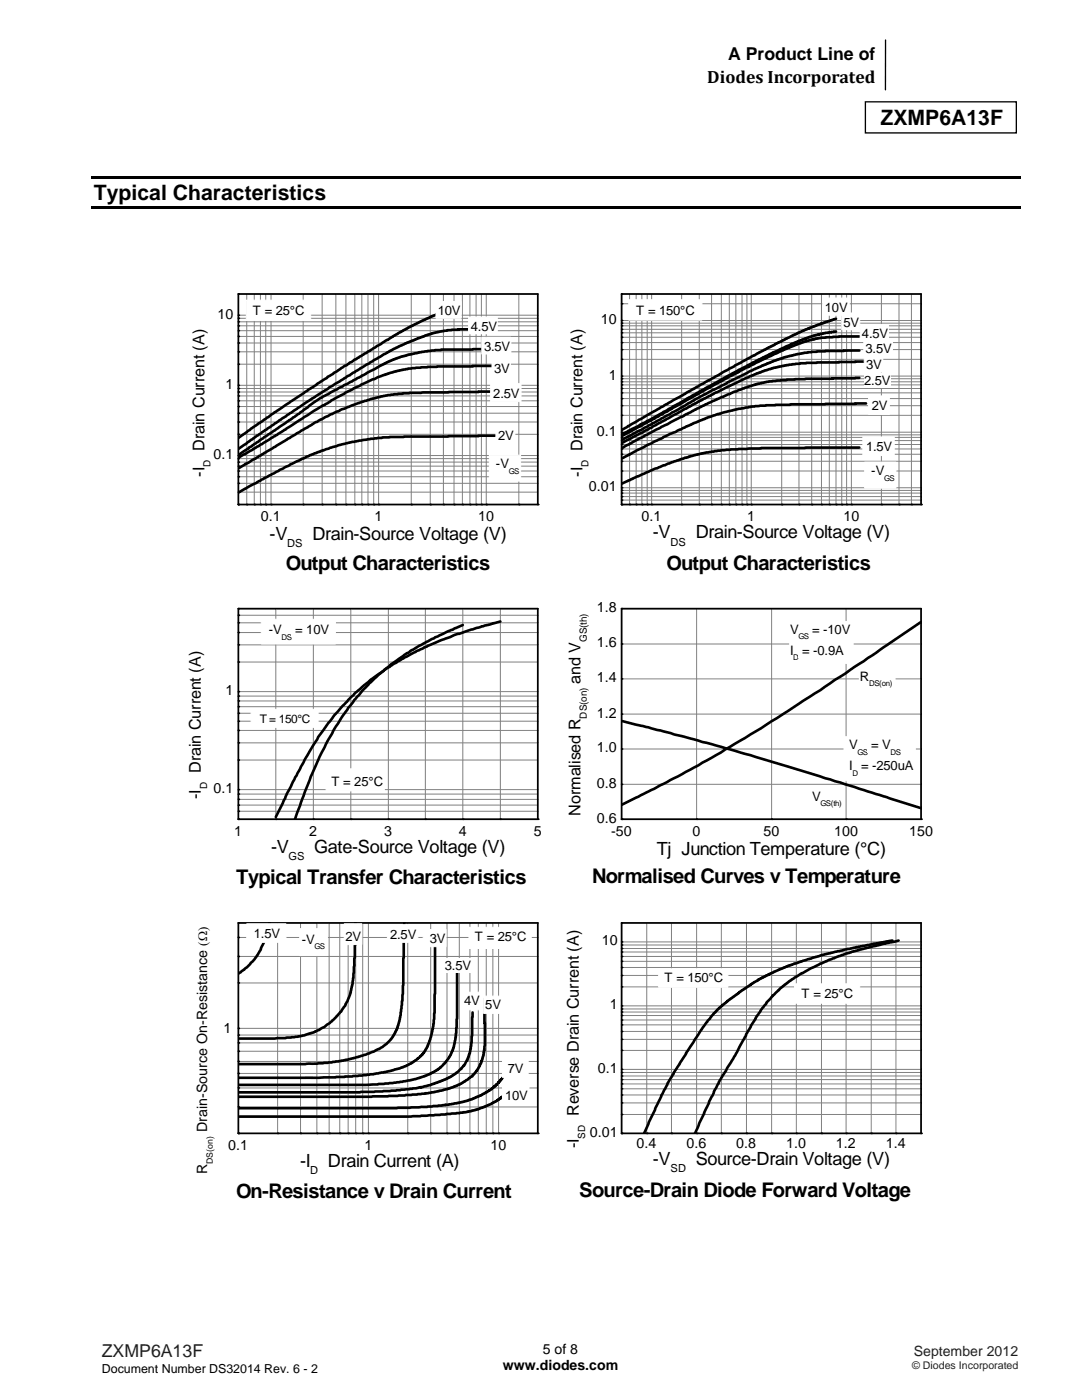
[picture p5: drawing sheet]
<svg xmlns="http://www.w3.org/2000/svg" width="216mm" height="279mm" viewBox="0 0 216 279" stroke-linecap="round" stroke-linejoin="round" font-family="sans-serif">
<path d="M176.7 8v9.9" fill="none" stroke="#000" stroke-width=".26"/>
<path d="M172.7 20.3h30.1v6.2h-30.1z" fill="#fff"/>
<path d="M172.7 20.3h30.1v6.2h-30.1z" fill="none" stroke="#000" stroke-width=".26"/>
<g fill="#000">
<path d="M18.2 35.1h185.5v.5h-185.5zM18.2 41.2h185.5v.5h-185.5z"/>
<circle cx="47.6" cy="58.7" r=".18"/>
<circle cx="124" cy="58.7" r=".18"/>
<circle cx="47.6" cy="66" r=".18"/>
<circle cx="47.6" cy="79" r=".18"/>
<circle cx="47.6" cy="78.2" r=".18"/>
<circle cx="47.6" cy="72.7" r=".18"/>
<circle cx="47.6" cy="68.5" r=".18"/>
<circle cx="47.6" cy="67.1" r=".18"/>
<circle cx="47.6" cy="65" r=".18"/>
<circle cx="47.6" cy="63.5" r=".18"/>
<circle cx="47.6" cy="62.9" r=".18"/>
<circle cx="47.6" cy="76.9" r=".18"/>
<circle cx="47.6" cy="70.2" r=".18"/>
<circle cx="47.6" cy="64.2" r=".18"/>
<circle cx="47.6" cy="80" r=".18"/>
<circle cx="47.6" cy="77.5" r=".18"/>
<circle cx="124" cy="77.5" r=".18"/>
<circle cx="124" cy="71.7" r=".18"/>
<circle cx="124" cy="75.6" r=".18"/>
<circle cx="124" cy="75.1" r=".18"/>
<circle cx="124" cy="66.4" r=".18"/>
<circle cx="124" cy="65.7" r=".18"/>
<circle cx="124" cy="65" r=".18"/>
<circle cx="124" cy="64.5" r=".18"/>
<circle cx="124" cy="60.6" r=".18"/>
<circle cx="124" cy="78.4" r=".18"/>
<circle cx="124" cy="76.8" r=".18"/>
<circle cx="124" cy="69.8" r=".18"/>
<circle cx="124" cy="68.4" r=".18"/>
<circle cx="124" cy="67.3" r=".18"/>
<circle cx="124" cy="79.5" r=".18"/>
<circle cx="124" cy="76.2" r=".18"/>
<circle cx="124" cy="64" r=".18"/>
<circle cx="47.6" cy="98.2" r=".18"/>
<circle cx="47.6" cy="86.7" r=".18"/>
<circle cx="47.6" cy="91.5" r=".18"/>
<circle cx="47.6" cy="90.9" r=".18"/>
<circle cx="47.6" cy="96.5" r=".18"/>
<circle cx="47.6" cy="95.1" r=".18"/>
<circle cx="47.6" cy="94" r=".18"/>
<circle cx="47.6" cy="84.2" r=".18"/>
<circle cx="47.6" cy="82.5" r=".18"/>
<circle cx="47.6" cy="93" r=".18"/>
<circle cx="47.6" cy="92.2" r=".18"/>
<circle cx="47.6" cy="81.1" r=".18"/>
<circle cx="124" cy="82.9" r=".18"/>
<circle cx="124" cy="81" r=".18"/>
<circle cx="124" cy="99.8" r=".18"/>
<circle cx="124" cy="97.9" r=".18"/>
<circle cx="124" cy="89.6" r=".18"/>
<circle cx="124" cy="87.3" r=".18"/>
<circle cx="124" cy="99.1" r=".18"/>
<circle cx="124" cy="94" r=".18"/>
<circle cx="124" cy="92.1" r=".18"/>
<circle cx="124" cy="90.7" r=".18"/>
<circle cx="124" cy="87.9" r=".18"/>
<circle cx="124" cy="86.8" r=".18"/>
<circle cx="124" cy="86.3" r=".18"/>
<circle cx="124" cy="97.3" r=".18"/>
<circle cx="124" cy="88.7" r=".18"/>
<circle cx="124" cy="98.4" r=".18"/>
<circle cx="47.6" cy="100.7" r=".18"/>
<circle cx="49.2" cy="100.7" r=".18"/>
<circle cx="50.7" cy="100.7" r=".18"/>
<circle cx="52" cy="100.7" r=".18"/>
<circle cx="53" cy="100.7" r=".18"/>
<circle cx="54.1" cy="100.7" r=".18"/>
<circle cx="60.5" cy="100.7" r=".18"/>
<circle cx="64.3" cy="100.7" r=".18"/>
<circle cx="67" cy="100.7" r=".18"/>
<circle cx="69" cy="100.7" r=".18"/>
<circle cx="70.8" cy="100.7" r=".18"/>
<circle cx="72.2" cy="100.7" r=".18"/>
<circle cx="73.4" cy="100.7" r=".18"/>
<circle cx="74.6" cy="100.7" r=".18"/>
<circle cx="75.5" cy="100.7" r=".18"/>
<circle cx="82.1" cy="100.7" r=".18"/>
<circle cx="85.9" cy="100.7" r=".18"/>
<circle cx="88.5" cy="100.7" r=".18"/>
<circle cx="90.6" cy="100.7" r=".18"/>
<circle cx="92.3" cy="100.7" r=".18"/>
<circle cx="93.8" cy="100.7" r=".18"/>
<circle cx="95" cy="100.7" r=".18"/>
<circle cx="96.1" cy="100.7" r=".18"/>
<circle cx="97" cy="100.7" r=".18"/>
<circle cx="103.5" cy="100.7" r=".18"/>
<circle cx="107.3" cy="100.7" r=".18"/>
<circle cx="124" cy="100.7" r=".18"/>
<circle cx="125.6" cy="100.7" r=".18"/>
<circle cx="126.9" cy="100.7" r=".18"/>
<circle cx="128.1" cy="100.7" r=".18"/>
<circle cx="129.1" cy="100.7" r=".18"/>
<circle cx="130" cy="100.7" r=".18"/>
<circle cx="136" cy="100.7" r=".18"/>
<circle cx="139.5" cy="100.7" r=".18"/>
<circle cx="142" cy="100.7" r=".18"/>
<circle cx="143.9" cy="100.7" r=".18"/>
<circle cx="145.5" cy="100.7" r=".18"/>
<circle cx="146.8" cy="100.7" r=".18"/>
<circle cx="148.1" cy="100.7" r=".18"/>
<circle cx="149" cy="100.7" r=".18"/>
<circle cx="149.9" cy="100.7" r=".18"/>
<circle cx="156" cy="100.7" r=".18"/>
<circle cx="159.4" cy="100.7" r=".18"/>
<circle cx="162" cy="100.7" r=".18"/>
<circle cx="163.9" cy="100.7" r=".18"/>
<circle cx="165.5" cy="100.7" r=".18"/>
<circle cx="166.8" cy="100.7" r=".18"/>
<circle cx="168" cy="100.7" r=".18"/>
<circle cx="168.9" cy="100.7" r=".18"/>
<circle cx="169.9" cy="100.7" r=".18"/>
<circle cx="175.9" cy="100.7" r=".18"/>
<circle cx="179.4" cy="100.7" r=".18"/>
<circle cx="181.9" cy="100.7" r=".18"/>
<circle cx="183.8" cy="100.7" r=".18"/>
<circle cx="47.6" cy="121.5" r=".18"/>
<circle cx="47.6" cy="138.9" r=".18"/>
<circle cx="47.6" cy="132.1" r=".18"/>
<circle cx="47.6" cy="128.7" r=".18"/>
<circle cx="47.6" cy="124.3" r=".18"/>
<circle cx="47.6" cy="139.9" r=".18"/>
<circle cx="47.6" cy="138" r=".18"/>
<circle cx="47.6" cy="126.2" r=".18"/>
<circle cx="47.6" cy="122.8" r=".18"/>
<circle cx="124" cy="128.5" r=".18"/>
<circle cx="124" cy="135.5" r=".18"/>
<circle cx="124" cy="121.5" r=".18"/>
<circle cx="47.6" cy="145.8" r=".18"/>
<circle cx="47.6" cy="159.5" r=".18"/>
<circle cx="47.6" cy="148.3" r=".18"/>
<circle cx="47.6" cy="143.9" r=".18"/>
<circle cx="47.6" cy="141" r=".18"/>
<circle cx="47.6" cy="158.5" r=".18"/>
<circle cx="47.6" cy="157.6" r=".18"/>
<circle cx="47.6" cy="151.7" r=".18"/>
<circle cx="47.6" cy="142.3" r=".18"/>
<circle cx="124" cy="156.5" r=".18"/>
<circle cx="124" cy="149.5" r=".18"/>
<circle cx="124" cy="142.5" r=".18"/>
<circle cx="47.6" cy="161.9" r=".18"/>
<circle cx="47.6" cy="160.7" r=".18"/>
<circle cx="47.6" cy="163.5" r=".18"/>
<circle cx="55" cy="163.5" r=".18"/>
<circle cx="62.5" cy="163.5" r=".18"/>
<circle cx="70" cy="163.5" r=".18"/>
<circle cx="77.5" cy="163.5" r=".18"/>
<circle cx="84.9" cy="163.5" r=".18"/>
<circle cx="92.4" cy="163.5" r=".18"/>
<circle cx="99.8" cy="163.5" r=".18"/>
<circle cx="107.3" cy="163.5" r=".18"/>
<circle cx="124" cy="163.5" r=".18"/>
<circle cx="139" cy="163.5" r=".18"/>
<circle cx="154" cy="163.5" r=".18"/>
<circle cx="168.8" cy="163.5" r=".18"/>
<circle cx="183.8" cy="163.5" r=".18"/>
<circle cx="47.6" cy="190.9" r=".18"/>
<circle cx="47.6" cy="187.1" r=".18"/>
<circle cx="47.6" cy="184.2" r=".18"/>
<circle cx="47.6" cy="196.2" r=".18"/>
<circle cx="124" cy="193.1" r=".18"/>
<circle cx="124" cy="188.6" r=".18"/>
<circle cx="124" cy="184.2" r=".18"/>
<circle cx="124" cy="197" r=".18"/>
<circle cx="124" cy="194.7" r=".18"/>
<circle cx="124" cy="191.9" r=".18"/>
<circle cx="124" cy="190.9" r=".18"/>
<circle cx="124" cy="189.3" r=".18"/>
<circle cx="124" cy="188" r=".18"/>
<circle cx="124" cy="190" r=".18"/>
<circle cx="47.6" cy="208.1" r=".18"/>
<circle cx="47.6" cy="214.2" r=".18"/>
<circle cx="47.6" cy="209.8" r=".18"/>
<circle cx="47.6" cy="205.2" r=".18"/>
<circle cx="47.6" cy="217.1" r=".18"/>
<circle cx="47.6" cy="211.8" r=".18"/>
<circle cx="47.6" cy="206.6" r=".18"/>
<circle cx="124" cy="215.5" r=".18"/>
<circle cx="124" cy="207.4" r=".18"/>
<circle cx="124" cy="203.6" r=".18"/>
<circle cx="124" cy="200.7" r=".18"/>
<circle cx="124" cy="218.5" r=".18"/>
<circle cx="124" cy="214.7" r=".18"/>
<circle cx="124" cy="214" r=".18"/>
<circle cx="124" cy="205.8" r=".18"/>
<circle cx="124" cy="204.5" r=".18"/>
<circle cx="124" cy="202.7" r=".18"/>
<circle cx="124" cy="202" r=".18"/>
<circle cx="124" cy="201.4" r=".18"/>
<circle cx="124" cy="217.3" r=".18"/>
<circle cx="124" cy="216.3" r=".18"/>
<circle cx="124" cy="213.4" r=".18"/>
<circle cx="124" cy="209.6" r=".18"/>
<circle cx="47.6" cy="226.2" r=".18"/>
<circle cx="47.6" cy="220.9" r=".18"/>
<circle cx="55.4" cy="226.2" r=".18"/>
<circle cx="60" cy="226.2" r=".18"/>
<circle cx="63.2" cy="226.2" r=".18"/>
<circle cx="65.7" cy="226.2" r=".18"/>
<circle cx="67.8" cy="226.2" r=".18"/>
<circle cx="69.5" cy="226.2" r=".18"/>
<circle cx="71" cy="226.2" r=".18"/>
<circle cx="72.4" cy="226.2" r=".18"/>
<circle cx="73.5" cy="226.2" r=".18"/>
<circle cx="81.4" cy="226.2" r=".18"/>
<circle cx="85.9" cy="226.2" r=".18"/>
<circle cx="89.2" cy="226.2" r=".18"/>
<circle cx="91.7" cy="226.2" r=".18"/>
<circle cx="93.8" cy="226.2" r=".18"/>
<circle cx="95.4" cy="226.2" r=".18"/>
<circle cx="97" cy="226.2" r=".18"/>
<circle cx="98.3" cy="226.2" r=".18"/>
<circle cx="99.5" cy="226.2" r=".18"/>
<circle cx="107.3" cy="226.2" r=".18"/>
<circle cx="124" cy="222.4" r=".18"/>
<circle cx="124" cy="226.2" r=".18"/>
<circle cx="124" cy="220.1" r=".18"/>
<circle cx="129.1" cy="226.2" r=".18"/>
<circle cx="134" cy="226.2" r=".18"/>
<circle cx="139" cy="226.2" r=".18"/>
<circle cx="143.9" cy="226.2" r=".18"/>
<circle cx="148.9" cy="226.2" r=".18"/>
<circle cx="154" cy="226.2" r=".18"/>
<circle cx="158.9" cy="226.2" r=".18"/>
<circle cx="163.9" cy="226.2" r=".18"/>
<circle cx="168.8" cy="226.2" r=".18"/>
<circle cx="173.8" cy="226.2" r=".18"/>
<circle cx="178.8" cy="226.2" r=".18"/>
<circle cx="183.8" cy="226.2" r=".18"/>
</g>
<g fill="none" stroke="#808080" stroke-width=".2">
<path d="M49.2 58.7v42M50.7 58.7v42M52 58.7v42M53 58.7v42M54.1 58.7v42M60.5 58.7v42M64.3 58.7v42M67 58.7v42M69 58.7v42M70.8 58.7v42M72.2 58.7v42M73.4 58.7v42"/>
<path d="M74.6 58.7v42M75.5 58.7v42M82.1 58.7v42M85.9 58.7v42M88.5 58.7v42M90.6 58.7v42M92.3 58.7v42M93.8 58.7v42M95 58.7v42M96.1 58.7v42M97 58.7v42M103.5 58.7v42"/>
<path d="M125.6 58.7v42M126.9 58.7v42M128.1 58.7v42M129.1 58.7v42M130 58.7v42M136 58.7v42M139.5 58.7v42M142 58.7v42M143.9 58.7v42M145.5 58.7v42M146.8 58.7v42M148.1 58.7v42"/>
<path d="M149 58.7v42M149.9 58.7v42M156 58.7v42M159.4 58.7v42M162 58.7v42M163.9 58.7v42M165.5 58.7v42M166.8 58.7v42M168 58.7v42M168.9 58.7v42M169.9 58.7v42M175.9 58.7v42"/>
<path d="M179.4 58.7v42M181.9 58.7v42M47.6 80h59.7M47.6 79h59.7M47.6 78.2h59.7M47.6 77.5h59.7M47.6 72.7h59.7M47.6 70.2h59.7M47.6 68.5h59.7M47.6 67.1h59.7M47.6 66h59.7M47.6 65h59.7"/>
<path d="M47.6 64.2h59.7M47.6 63.5h59.7M47.6 76.9h59.7M47.6 62.9h59.7M124 77.5h59.8M124 65h59.8M124 79.5h59.8M124 78.4h59.8M124 76.8h59.8M124 76.2h59.8M124 75.6h59.8M124 71.7h59.8"/>
<path d="M124 69.8h59.8M124 68.4h59.8M124 67.3h59.8M124 66.4h59.8M124 65.7h59.8M124 64.5h59.8M124 60.6h59.8M124 75.1h59.8M124 64h59.8M47.6 98.2h59.7M47.6 96.5h59.7M47.6 95.1h59.7"/>
<path d="M47.6 94h59.7M47.6 93h59.7M47.6 92.2h59.7M47.6 91.5h59.7M47.6 86.7h59.7M47.6 84.2h59.7M47.6 82.5h59.7M47.6 81.1h59.7M47.6 90.9h59.7M124 94h59.8M124 99.8h59.8M124 99.1h59.8"/>
<path d="M124 98.4h59.8M124 97.9h59.8M124 92.1h59.8M124 90.7h59.8M124 89.6h59.8M124 88.7h59.8M124 87.9h59.8M124 87.3h59.8M124 86.8h59.8M124 82.9h59.8M124 81h59.8M124 97.3h59.8"/>
<path d="M124 86.3h59.8M47.6 139.9h59.7M47.6 138.9h59.7M47.6 132.1h59.7M47.6 128.7h59.7M47.6 126.2h59.7M47.6 124.3h59.7M47.6 122.8h59.7M47.6 138h59.7M55 121.5v42M62.5 121.5v42M70 121.5v42"/>
<path d="M77.5 121.5v42M84.9 121.5v42M92.4 121.5v42M99.8 121.5v42M124 135.5h59.8M124 128.5h59.8M139 121.5v42M154 121.5v42M168.8 121.5v42M47.6 159.5h59.7M47.6 158.5h59.7M47.6 151.7h59.7"/>
<path d="M47.6 148.3h59.7M47.6 145.8h59.7M47.6 143.9h59.7M47.6 142.3h59.7M47.6 141h59.7M47.6 157.6h59.7M124 156.5h59.8M124 149.5h59.8M124 142.5h59.8M47.6 161.9h59.7M47.6 160.7h59.7M47.6 196.2h59.7"/>
<path d="M47.6 190.9h59.7M47.6 187.1h59.7M55.4 184.2v42M60 184.2v42M63.2 184.2v42M65.7 184.2v42M67.8 184.2v42M69.5 184.2v42M71 184.2v42M72.4 184.2v42M73.5 184.2v42M81.4 184.2v42"/>
<path d="M85.9 184.2v42M89.2 184.2v42M91.7 184.2v42M93.8 184.2v42M95.4 184.2v42M97 184.2v42M98.3 184.2v42M99.5 184.2v42M124 190.9h59.8M124 197h59.8M124 194.7h59.8M124 193.1h59.8"/>
<path d="M124 191.9h59.8M124 190h59.8M124 189.3h59.8M124 188.6h59.8M124 188h59.8M129.1 184.2v42M134 184.2v42M139 184.2v42M143.9 184.2v42M148.9 184.2v42M154 184.2v42M158.9 184.2v42"/>
<path d="M163.9 184.2v42M168.8 184.2v42M173.8 184.2v42M178.8 184.2v42M47.6 217.1h59.7M47.6 214.2h59.7M47.6 211.8h59.7M47.6 209.8h59.7M47.6 208.1h59.7M47.6 206.6h59.7M47.6 205.2h59.7M124 218.5h59.8"/>
<path d="M124 217.3h59.8M124 216.3h59.8M124 215.5h59.8M124 214.7h59.8M124 214h59.8M124 209.6h59.8M124 207.4h59.8M124 205.8h59.8M124 204.5h59.8M124 203.6h59.8M124 202.7h59.8M124 202h59.8"/>
<path d="M124 201.4h59.8M124 213.4h59.8M124 200.7h59.8M47.6 220.9h59.7M124 222.4h59.8M124 220.1h59.8"/>
</g>
<path d="M47.6 58.7h59.7v42h-59.7zM124 58.7h59.8v42h-59.8zM47.6 121.5h59.7v42h-59.7zM124 121.5h59.8v42h-59.8zM47.6 184.2h59.7v42h-59.7zM124 184.2h59.8v42h-59.8z" fill="none" stroke="#000" stroke-width=".35"/>
<g fill="none" stroke="#000" stroke-width=".53">
<path d="M88.5 62.2l-2.5 1-4.6 2.2-10.7 6.4-15.9 10.5-7.2 5.1M95 65.7l-4.9 .1-3.2 .5-4.1 1.5-4.4 1.9-5.3 3.1-10.8 6.7-6.5 4.4-8.2 5.7M98.8 78.1l-17.1 .3-4.3 .4-3.4 .8-5.8 2.1-4.2 2-16.4 9.8M98.8 69.7l-10.7 .1-3.9 .4-2.9 .6-2.1 .6-2.4 1.1-11.7 6.3a16.3 16.3 0 0 0-3.7 2.5l-13.8 9.5M100.2 73l-13 .1-3.1 .2-3.6 .4-3.5 1-4.9 2-6 3.2-5.4 3.3-5.4 3.6-7.7 4.6M166.8 63.6l-6 2.1-7.4 3.6-7.9 4.3-21.5 12.2M166.8 66.2l-2.5 .3-2.8 .7-3.3 1.3-3.5 1.7-.4 .1-6.9 3.5-18.5 10.4-4.9 2.5M171.5 75.4l-14.5 .4-3.6 .3-2.4 .5-4.6 1.6-5.6 2.5-16.7 8.7M171.5 67.1h-4.1l-3.6 .3-3.1 .7-3.1 1.1-6.6 3.1-5.7 2.9-14.7 8.3-6.6 3.5M171.5 70h-6.8l-3.5 .3-3.6 .7-3.1 1-4.2 1.7-8 4.1-12.3 6.9-6 3.1M172.8 72.2l-13.1 .3-4.1 .6-3 .8-2.9 1.2-8.2 3.9-13.1 7.3-4.4 2.2M98.8 87l-21.1 .2-3.7 .4-3.7 .6-4.3 1.1-4.7 1.8-5.5 2.7-8.2 4.5"/>
<path d="M171.5 89.3l-19.7 .1v.1l-5.9 .2-3.3 .3-4.7 1-3.8 1.2-3.5 1.4-6.6 2.9M172.8 80.5l-15 .2-.2 .1h-2.9l-2 .2a42.3 42.3 0 0 0-9.5 1.6l-3.6 1.3-5.9 2.7-9.7 4.9M92.4 124.7l-5.6 2.5-4.9 2.7-4 2.8-4.4 3.9a51.3 51.3 0 0 0-9.7 14.5l-1.8 3.9-3.2 8.6M99.8 124l-5.7 1.6-3.3 1.1-2.9 1.1-4.8 2.1-3.7 2.1-2.7 1.7a49.9 49.9 0 0 0-16.1 18.4l-1.7 3-3.9 7.9M183.8 124.1l-11.4 7.9-5.8 3.7-3 2.1-3.2 2a295.5 295.5 0 0 1-33.5 19.4l-2.9 1.4M124 143.9l9.8 2.4 15.9 4.4 18 5.5 16.1 5.1M53.7 184.1l-.3 1.5a15.2 15.2 0 0 1-3.1 6.3l-1.1 1.2-1.7 1.2M70.9 184.1l-.1 7-.3 4-.4 2.2a11.6 11.6 0 0 1-4.6 7l-1 .8-1.9 .9-1.9 .7-1.8 .3a88.1 88.1 0 0 1-11.4 .3M80.6 184.1l-.1 12.5-.2 3.1-.6 4.1-.5 1.5-.7 1.3a7.3 7.3 0 0 1-3.8 3.2l-3.3 1.2-3.3 .8a82.6 82.6 0 0 1-12.3 .6h-8.3M86.8 188.2l-.1 13.9-.3 3.2-.4 1.6-.7 2-1 1.6-1.3 1.1-2.1 1.2-1.2 .5-3.2 .7-4.2 .7-8.8 .4h-15.8M91.2 193.1v10.2l-.2 3.7-.4 1.9-.7 1.7-1 1.4-1.1 1.2-1.1 .7-1.8 .8-2 .7-2.6 .5-4.9 .5-27.8 .1M96.7 199.3l.1 7a16.1 16.1 0 0 1-.8 5.8l-.6 1.2-.8 1-1.3 1.2-1.2 .7-2.9 1.2-3.8 .8-4.7 .4-6.6 .3h-26.5"/>
<path d="M178.1 187.7l-7.2 1.3-5.9 1.4-2.9 .7-.3 .2-4.5 1.4-3.9 1.7-2.2 1.1v.2l-1.4 .7-4.6 3.3-2.7 2.4-1.3 1.6-4.3 6.5-3.7 6-4.8 10.1M179.3 187.7l-9.2 2.2-6.4 2.4-3.8 1.9-1.9 1.3-2.2 1.6-1.6 1.5-1.3 1.5-2.1 3-4.1 7.6-3.3 5.3-1.9 3.8-2.9 6.5M94.3 202.1l-.1 1.8a19.2 19.2 0 0 1-.3 5l-.1 1.3-.6 1.5a8.2 8.2 0 0 1-3.7 3.4l-2.9 1.2-2.3 .7-6.5 .7-6 .3h-24.2M100.3 215.1l-1.8 1.9-2.5 1.6-1.9 .8-1.7 .5-4.2 .7-9 .6h-31.6M100.7 218.5l-.9 .7-1.7 1.1-2.6 1.1-2.5 .6-4.1 .4-7.2 .5-34.1-.1"/>
</g>
<g fill="none" stroke="#000" stroke-width=".2">
<path d="M96.6 199.3h.2M47.5 218.9h.1M50.7 218.9h.2M59 218.9h.2M67.1 218.9h.2M71.8 218.9h.1M77.4 218.8h.2M84.9 218.4h.1M88.8 217.5h.1M91.1 216.8h.2M93.7 219.6h.2M94.2 214.9h.2"/>
<path d="M95.7 212.8h.2M96.4 210.6h.2M96.6 203.3h.2M96.6 201.9h.2M96.7 208.7h.1M96.7 206.7h.1M96.7 205h.1M97 218.1h.2M99 216.6h.1M100.2 215.1h.2M100.6 218.5h.2M47.5 222.8h.1"/>
<path d="M47.5 221.2h.1M52.5 221.2h.2M53.9 222.8h.2M60.9 221.2h.1M62.3 222.8h.1M69 221.2h.2M70.5 222.8h.2M73.6 221.2h.2M75.2 222.8h.2M79.4 221.2h.2M80.9 222.9h.2M86.9 220.8h.2"/>
<path d="M88.5 222.4h.2M91 220.2h.2M92.6 222.1h.2M95.2 221.4h.2M98.7 220h.2"/>
</g>
<path d="M87 60.2h5v3.3h-5z" fill-rule="evenodd" fill="#fff" stroke="#fff" stroke-width=".2"/>
<path d="M87.3 60.6h4.6v2.9h-4.6z" fill="#fff"/>
<path d="M93.5 63.3h5.7v3.3h-5.7z" fill-rule="evenodd" fill="#fff" stroke="#fff" stroke-width=".2"/>
<path d="M93.9 63.7h5.3v2.9h-5.3z" fill="#fff"/>
<path d="M96.1 67.3h5.8v3.4h-5.8z" fill-rule="evenodd" fill="#fff" stroke="#fff" stroke-width=".2"/>
<path d="M96.6 67.7h5.3v2.9h-5.3z" fill="#fff"/>
<path d="M172.5 92.2h6.3v5.2h-6.3z" fill-rule="evenodd" fill="#fff" stroke="#fff" stroke-width=".2"/>
<g fill="#fff">
<path d="M173.8 92.5h2.7v2.9h-2.7z"/>
<path d="M176.4 94.5h2v1.8h-2z"/>
</g>
<path d="M97.9 76.6h6.1v3.6h-6.1z" fill-rule="evenodd" fill="#fff" stroke="#fff" stroke-width=".2"/>
<path d="M98.4 77h5.3v2.9h-5.3z" fill="#fff"/>
<path d="M99 85.1h3.7v3.4h-3.7z" fill-rule="evenodd" fill="#fff" stroke="#fff" stroke-width=".2"/>
<path d="M99.4 85.4h3.2v2.9h-3.2z" fill="#fff"/>
<path d="M98.2 71.6h3.7v3.5h-3.7z" fill-rule="evenodd" fill="#fff" stroke="#fff" stroke-width=".2"/>
<path d="M98.6 72h3.1v2.9h-3.1z" fill="#fff"/>
<path d="M49.1 59.9h12.9v4.1h-12.9z" fill-rule="evenodd" fill="#fff" stroke="#fff" stroke-width=".2"/>
<path d="M50.5 60.6h10.3v2.9h-10.3z" fill="#fff"/>
<path d="M97.6 90.8h6.3v5.2h-6.3z" fill-rule="evenodd" fill="#fff" stroke="#fff" stroke-width=".2"/>
<g fill="#fff">
<path d="M99 91.1h2.6v2.9h-2.6z"/>
<path d="M101.5 93.1h2v1.8h-2z"/>
</g>
<path d="M168 62.5h3.6v3.3h-3.6z" fill-rule="evenodd" fill="#fff" stroke="#fff" stroke-width=".2"/>
<path d="M168.3 62.9h3.1v2.9h-3.1z" fill="#fff"/>
<path d="M171.6 64.7h5.7v3.4h-5.7z" fill-rule="evenodd" fill="#fff" stroke="#fff" stroke-width=".2"/>
<path d="M172 65.2h5.3v2.9h-5.3z" fill="#fff"/>
<path d="M172.4 67.8h5.7v3.3h-5.7z" fill-rule="evenodd" fill="#fff" stroke="#fff" stroke-width=".2"/>
<path d="M172.7 68.2h5.3v2.9h-5.3z" fill="#fff"/>
<path d="M172.4 70.9h3.7v3.4h-3.7z" fill-rule="evenodd" fill="#fff" stroke="#fff" stroke-width=".2"/>
<path d="M172.8 71.3h3.2v2.9h-3.2z" fill="#fff"/>
<path d="M173.3 79h4.2v3.7h-4.2z" fill-rule="evenodd" fill="#fff" stroke="#fff" stroke-width=".2"/>
<path d="M173.9 79.5h3.2v2.9h-3.2z" fill="#fff"/>
<path d="M172.2 87.2h6.2v3.7h-6.2z" fill-rule="evenodd" fill="#fff" stroke="#fff" stroke-width=".2"/>
<path d="M172.8 87.7h5.3v2.9h-5.3z" fill="#fff"/>
<path d="M164.2 59.5h5.3v3.4h-5.3z" fill-rule="evenodd" fill="#fff" stroke="#fff" stroke-width=".2"/>
<g fill="#fff">
<path d="M164.6 59.9h4.6v2.9h-4.6z"/>
<path d="M172.4 74.5h5.3v2.9h-5.3z"/>
</g>
<path d="M125.5 59.8h14.6v4.1h-14.6z" fill-rule="evenodd" fill="#fff" stroke="#fff" stroke-width=".2"/>
<path d="M126.9 60.5h11.7v2.9h-11.7z" fill="#fff"/>
<path d="M52.1 123.6h14.8v4.9h-14.8z" fill-rule="evenodd" fill="#fff" stroke="#fff" stroke-width=".2"/>
<g fill="#fff">
<path d="M53.6 124.2h2.7v2.9h-2.7z"/>
<path d="M56.2 126.2h2v1.8h-2z"/>
<path d="M58.2 124.2h7.5v2.9h-7.5z"/>
</g>
<path d="M65.1 153.4h11.6v4.4h-11.6z" fill-rule="evenodd" fill="#fff" stroke="#fff" stroke-width=".2"/>
<path d="M66.1 154.6h10.3v2.9h-10.3z" fill="#fff"/>
<path d="M50.1 141.6h13.4v3.6h-13.4z" fill-rule="evenodd" fill="#fff" stroke="#fff" stroke-width=".2"/>
<path d="M51.9 142.1h9.9v2.6h-9.9z" fill="#fff"/>
<path d="M171.5 133.4h7.1v4.9h-7.1z" fill-rule="evenodd" fill="#fff" stroke="#fff" stroke-width=".2"/>
<g fill="#fff">
<path d="M171.6 133.5h1.8v2.9h-1.8z"/>
<path d="M173.4 135.5h4.7v1.7h-4.7z"/>
</g>
<path d="M157.6 124h12.6v8.4h-12.6z" fill-rule="evenodd" fill="#fff" stroke="#fff" stroke-width=".2"/>
<g fill="#fff">
<path d="M157.6 124.2h1.8v2.9h-1.8z"/>
<path d="M159.3 126.1h2.1v1.8h-2.1z"/>
<path d="M161.4 124.2h8.3v2.9h-8.3z"/>
<path d="M157.6 128.3h.7v2.9h-.7z"/>
<path d="M158.3 130.3h1v1.7h-1z"/>
<path d="M159.3 128.3h9.1v2.9h-9.1z"/>
</g>
<path d="M161.2 157.2h6.9v4.6h-6.9z" fill-rule="evenodd" fill="#fff" stroke="#fff" stroke-width=".2"/>
<g fill="#fff">
<path d="M162 157.5h1.8v2.9h-1.8z"/>
<path d="M163.7 159.4h4.3v1.8h-4.3z"/>
</g>
<path d="M168.4 147h14.2v8.8h-14.2z" fill-rule="evenodd" fill="#fff" stroke="#fff" stroke-width=".2"/>
<g fill="#fff">
<path d="M169.4 147.2h1.8v2.9h-1.8z"/>
<path d="M171.1 149.2h2.1v1.8h-2.1z"/>
<path d="M173.1 147.2h4.7v2.9h-4.7z"/>
<path d="M177.7 149.2h2v1.8h-2z"/>
<path d="M169.5 151.4h.6v2.9h-.6z"/>
<path d="M170.1 153.4h1v1.7h-1z"/>
<path d="M171.1 151.4h11.2v2.9h-11.2z"/>
</g>
<path d="M49.2 184.4h7.9v3.7h-7.9z" fill-rule="evenodd" fill="#fff" stroke="#fff" stroke-width=".2"/>
<path d="M50.6 184.8h5.3v2.9h-5.3z" fill="#fff"/>
<path d="M100.3 211.3h5.1v3.7h-5.1z" fill-rule="evenodd" fill="#fff" stroke="#fff" stroke-width=".2"/>
<path d="M101.3 211.8h3.2v2.9h-3.2z" fill="#fff"/>
<path d="M96.5 198.8h3.5v3.4h-3.5z" fill-rule="evenodd" fill="#fff" stroke="#fff" stroke-width=".2"/>
<path d="M96.8 199.1h3.2v2.9h-3.2z" fill="#fff"/>
<path d="M100.3 216.9h5.3v3.4h-5.3z" fill-rule="evenodd" fill="#fff" stroke="#fff" stroke-width=".2"/>
<path d="M100.8 217.3h4.6v2.9h-4.6z" fill="#fff"/>
<path d="M84.4 185.5h4.6v3.4h-4.6z" fill-rule="evenodd" fill="#fff" stroke="#fff" stroke-width=".2"/>
<path d="M85.7 185.9h3.2v2.9h-3.2z" fill="#fff"/>
<path d="M68.7 184.4h3.5v4.1h-3.5z" fill-rule="evenodd" fill="#fff" stroke="#fff" stroke-width=".2"/>
<path d="M68.9 185.5h3.2v2.9h-3.2z" fill="#fff"/>
<path d="M92.2 198h3.7v3.5h-3.7z" fill-rule="evenodd" fill="#fff" stroke="#fff" stroke-width=".2"/>
<g fill="#fff">
<path d="M92.6 198.3h3.2v2.9h-3.2z"/>
<path d="M88.8 191.2h5.2v2.9h-5.2z"/>
</g>
<path d="M77.3 184.5h6.1v3.6h-6.1z" fill-rule="evenodd" fill="#fff" stroke="#fff" stroke-width=".2"/>
<path d="M77.8 185h5.3v2.9h-5.3z" fill="#fff"/>
<path d="M93.6 185.1h12.4v4.2h-12.4z" fill-rule="evenodd" fill="#fff" stroke="#fff" stroke-width=".2"/>
<path d="M94.7 185.5h10.4v2.9h-10.4z" fill="#fff"/>
<path d="M59.8 185.3h5.5v5.4h-5.5z" fill-rule="evenodd" fill="#fff" stroke="#fff" stroke-width=".2"/>
<g fill="#fff">
<path d="M60.2 186h2.7v2.9h-2.7z"/>
<path d="M62.8 188h2v1.7h-2z"/>
</g>
<path d="M131.4 193.3h13.8v3.7h-13.8z" fill-rule="evenodd" fill="#fff" stroke="#fff" stroke-width=".2"/>
<path d="M132.6 193.7h11.7v2.9h-11.7z" fill="#fff"/>
<path d="M158.5 196.3h13.1v3.9h-13.1z" fill-rule="evenodd" fill="#fff" stroke="#fff" stroke-width=".2"/>
<path d="M159.9 196.9h10.3v2.9h-10.3z" fill="#fff"/>
<g font-size="4.2">
<text x="175.7" y="24.9">ZXMP6A13F</text>
<text x="18.7" y="39.9">Typical Characteristics</text>
</g>
<g font-size="4">
<text x="57.1" y="113.7">Output Characteristics</text>
<text x="133" y="113.7">Output Characteristics</text>
<text x="47.1" y="176.4">Typical Transfer Characteristics</text>
<text x="118.1" y="176.2">Normalised Curves v Temperature</text>
<text x="47.1" y="239.1">On-Resistance v Drain Current</text>
<text x="115.6" y="239">Source-Drain Diode Forward Voltage</text>
</g>
<g font-size="3.6">
<text x="53.8" y="107.7">-V</text>
<text x="62.3" y="107.7">Drain-Source Voltage (V)</text>
<text x="130.3" y="107.5">-V</text>
<text x="138.8" y="107.5">Drain-Source Voltage (V)</text>
<text x="54.1" y="170.3">-V</text>
<text x="62.7" y="170.3">Gate-Source Voltage (V)</text>
<text x="131.1" y="170.7">Tj Junction Temperature (°C)</text>
<text x="59.9" y="233">-I</text>
<text x="65.4" y="233">Drain Current (A)</text>
<text x="130.3" y="232.5">-V</text>
<text x="138.8" y="232.5">Source-Drain Voltage (V)</text>
</g>
<g font-size="3.5">
<text x="145.3" y="12">A Product Line of</text>
<text x="141.1" y="16.5">Diodes Incorporated</text>
</g>
<text font-size="3.5" fill="#231f20" x="20.3" y="270.9">ZXMP6A13F</text>
<g font-size="3.2">
<text x="40.8" y="95.1" transform="rotate(-90 40.8 95.1)">-I</text>
<text x="40.8" y="90" transform="rotate(-90 40.8 90)">Drain Current (A)</text>
<text x="116.2" y="95.1" transform="rotate(-90 116.2 95.1)">-I</text>
<text x="116.2" y="90" transform="rotate(-90 116.2 90)">Drain Current (A)</text>
<text x="115.8" y="136.4" transform="rotate(-90 115.8 136.4)">and V</text>
<text x="40.1" y="154.3" transform="rotate(-90 40.1 154.3)">Drain Current (A)</text>
<text x="40.1" y="159.4" transform="rotate(-90 40.1 159.4)">-I</text>
<text x="115.8" y="162.9" transform="rotate(-90 115.8 162.9)">Normalised R</text>
<text x="115.5" y="222.8" transform="rotate(-90 115.5 222.8)">Reverse Drain Current (A)</text>
<text x="115.5" y="229.2" transform="rotate(-90 115.5 229.2)">-I</text>
</g>
<g font-size="2.8">
<text x="43.4" y="63.6">10</text>
<text x="119.9" y="64.7">10</text>
<text x="45" y="77.6">1</text>
<text x="121.5" y="75.8">1</text>
<text x="119.1" y="87">0.1</text>
<text x="42.6" y="91.6">0.1</text>
<text x="117.5" y="98">0.01</text>
<text x="52" y="104">0.1</text>
<text x="74.8" y="104">1</text>
<text x="95.4" y="104">10</text>
<text x="128" y="104">0.1</text>
<text x="149.1" y="104">1</text>
<text x="168.3" y="104">10</text>
<text x="119.1" y="122.2">1.8</text>
<text x="119.1" y="129.2">1.6</text>
<text x="119.1" y="136.2">1.4</text>
<text x="45" y="138.7">1</text>
<text x="119.1" y="143.2">1.2</text>
<text x="119.1" y="150.2">1.0</text>
<text x="42.6" y="158.3">0.1</text>
<text x="119.1" y="157.2">0.8</text>
<text x="46.8" y="166.8">1</text>
<text x="61.7" y="166.8">2</text>
<text x="76.7" y="166.8">3</text>
<text x="91.6" y="166.8">4</text>
<text x="106.5" y="166.8">5</text>
<text x="119.1" y="164.2">0.6</text>
<text x="121.9" y="166.8">-50</text>
<text x="138.2" y="166.8">0</text>
<text x="152.4" y="166.8">50</text>
<text x="166.5" y="166.8">100</text>
<text x="181.4" y="166.8">150</text>
<text x="120.1" y="188.7">10</text>
<text x="121.7" y="201.4">1</text>
<text x="44.6" y="206.1">1</text>
<text x="119.3" y="214.1">0.1</text>
<text x="41.3" y="225.9" transform="rotate(-90 41.3 225.9)">Drain-Source On-Resistance (Ω)</text>
<text x="117.7" y="226.9">0.01</text>
<text x="45.5" y="229.6">0.1</text>
<text x="72.7" y="229.6">1</text>
<text x="97.9" y="229.6">10</text>
<text x="127" y="229.2">0.4</text>
<text x="137" y="229.2">0.6</text>
<text x="146.9" y="229.2">0.8</text>
<text x="156.9" y="229.2">1.0</text>
<text x="166.8" y="229.2">1.2</text>
<text x="176.8" y="229.2">1.4</text>
<text x="41.3" y="234.3" transform="rotate(-90 41.3 234.3)">R</text>
<text x="100.3" y="273.5">www.diodes.com</text>
<text x="108.3" y="270.2">5 of 8</text>
</g>
<text font-size="2.8" fill="#231f20" x="182.3" y="270.6">September 2012</text>
<g font-size="2.6">
<text x="50.5" y="62.9">T = 25°C</text>
<text x="87.3" y="62.9">10V</text>
<text x="93.9" y="66">4.5V</text>
<text x="126.9" y="62.8">T = 150°C</text>
<text x="164.6" y="62.2">10V</text>
<text x="168.3" y="65.2">5V</text>
<text x="96.6" y="70">3.5V</text>
<text x="172" y="67.5">4.5V</text>
<text x="172.7" y="70.5">3.5V</text>
<text x="98.6" y="74.4">3V</text>
<text x="172.4" y="76.8">2.5V</text>
<text x="172.8" y="73.7">3V</text>
<text x="98.4" y="79.4">2.5V</text>
<text x="173.9" y="81.8">2V</text>
<text x="99.4" y="87.7">2V</text>
<text x="99" y="93.5">-V</text>
<text x="172.8" y="90">1.5V</text>
<text x="173.8" y="94.9">-V</text>
<text x="53.6" y="126.6">-V</text>
<text x="58.9" y="126.6">= 10V</text>
<text x="157.6" y="126.5">V</text>
<text x="157.6" y="130.6">I</text>
<text x="160" y="130.6">= -0.9A</text>
<text x="162.1" y="126.5">= -10V</text>
<text x="171.6" y="135.8">R</text>
<text x="169.5" y="149.6">V</text>
<text x="173.8" y="149.6">= V</text>
<text x="169.5" y="153.7">I</text>
<text x="171.8" y="153.7">= -250uA</text>
<text x="66.1" y="156.9">T = 25°C</text>
<text x="162.1" y="159.8">V</text>
<text x="50.6" y="187.2">1.5V</text>
<text x="60.2" y="188.3">-V</text>
<text x="68.9" y="187.9">2V</text>
<text x="77.8" y="187.3">2.5V</text>
<text x="85.7" y="188.2">3V</text>
<text x="94.7" y="187.9">T = 25°C</text>
<text x="88.8" y="193.5">3.5V</text>
<text x="132.6" y="196.1">T = 150°C</text>
<text x="92.6" y="200.7">4V</text>
<text x="96.8" y="201.4">5V</text>
<text x="159.9" y="199.2">T = 25°C</text>
<text x="101.3" y="214.1">7V</text>
<text x="100.8" y="219.6">10V</text>
</g>
<text font-size="2.5" x="20.3" y="274">Document Number DS32014 Rev. 6 - 2</text>
<text font-size="2.4" x="51.9" y="144.2">T = 150°C</text>
<g font-size="2.2">
<text x="57.3" y="109.1">DS</text>
<text x="133.8" y="108.9">DS</text>
<text x="57.6" y="171.7">GS</text>
<text x="133.8" y="233.8">SD</text>
<text x="61.9" y="234.4">D</text>
</g>
<text font-size="2.1" fill="#231f20" x="182" y="273.2">© Diodes Incorporated</text>
<g font-size="2">
<text x="42" y="93.2" transform="rotate(-90 42 93.2)">D</text>
<text x="117.4" y="93.2" transform="rotate(-90 117.4 93.2)">D</text>
<text x="117.1" y="128.1" transform="rotate(-90 117.1 128.1)">GS(th)</text>
<text x="117.1" y="143.4" transform="rotate(-90 117.1 143.4)">DS(on)</text>
<text x="41.3" y="157.5" transform="rotate(-90 41.3 157.5)">D</text>
<text x="116.7" y="227.2" transform="rotate(-90 116.7 227.2)">SD</text>
</g>
<text font-size="1.7" x="42.5" y="232.3" transform="rotate(-90 42.5 232.3)">DS(on)</text>
<g font-size="1.6">
<text x="101.5" y="94.5">GS</text>
<text x="176.4" y="95.9">GS</text>
<text x="56.2" y="127.6">DS</text>
<text x="158.3" y="131.7">D</text>
<text x="159.3" y="127.6">GS</text>
<text x="173.4" y="136.9">DS(on)</text>
<text x="170.1" y="154.8">D</text>
<text x="171.1" y="150.6">GS</text>
<text x="177.7" y="150.6">DS</text>
<text x="163.7" y="160.8">GS(th)</text>
<text x="62.8" y="189.4">GS</text>
</g>
</svg>
